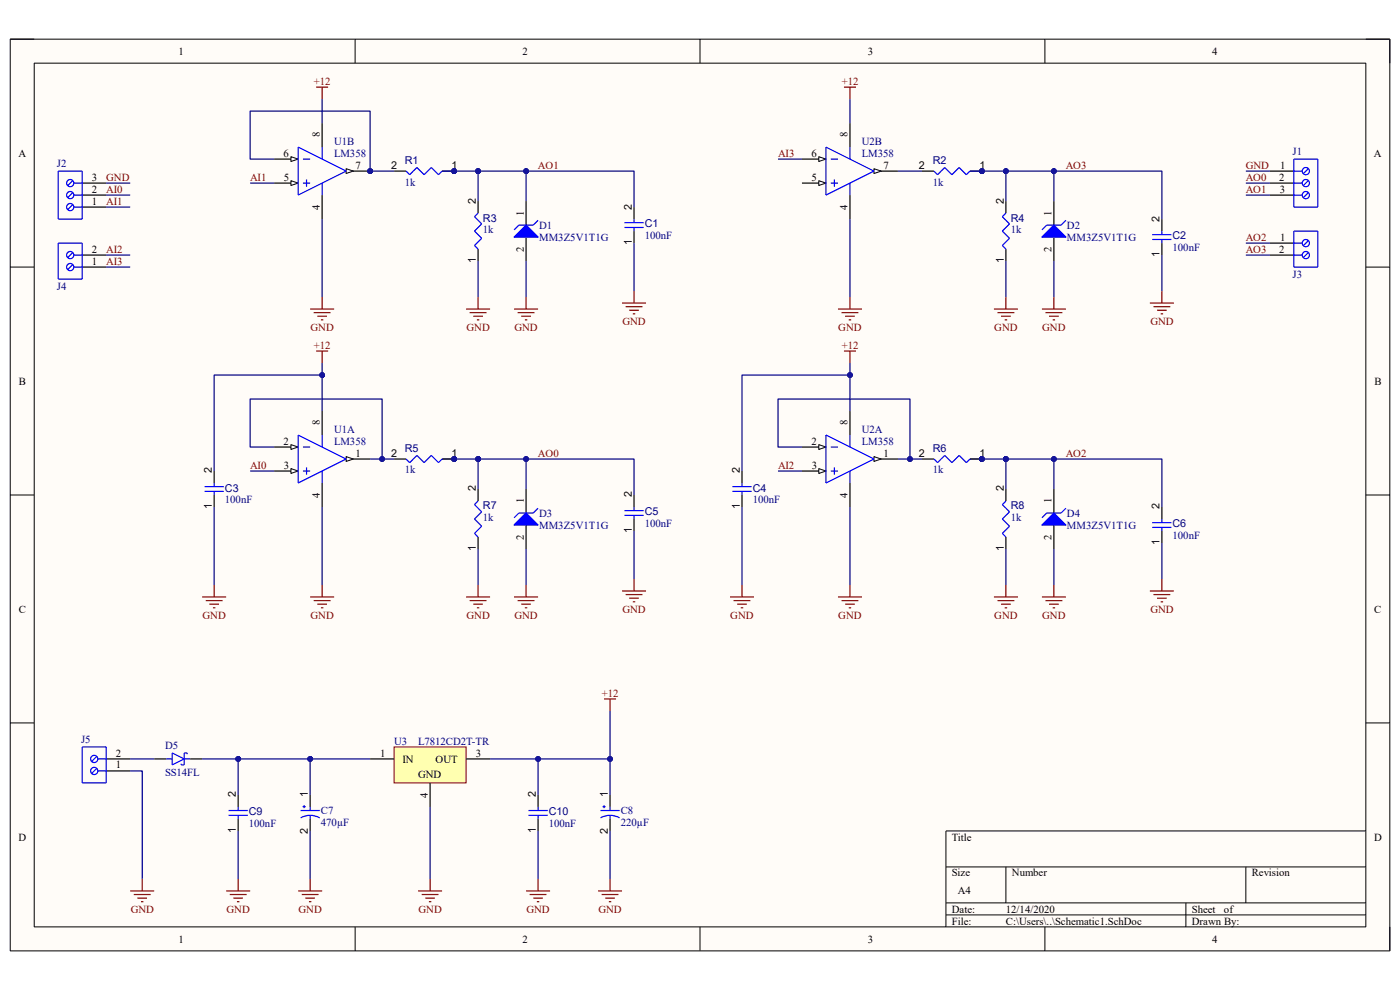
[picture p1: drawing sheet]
<svg xmlns="http://www.w3.org/2000/svg" width="297mm" height="210mm" viewBox="0 0 297 210" stroke-linecap="round" stroke-linejoin="round" font-family="sans-serif">
<path d="M2.2 8.3h292.7v193.4h-292.7z" fill-rule="evenodd" fill="#fffcf8"/>
<path d="M2.2 8.3h292.7v193.4h-292.7z" fill="none" stroke="#000" stroke-width=".21"/>
<path d="M7.3 13.4h282.5v183.2h-282.5z" fill-rule="evenodd" fill="#fffcf8"/>
<g fill="none" stroke="#000" stroke-width=".21">
<path d="M2.2 8.3h5.1M7.3 13.4h282.5v183.2h-282.5zM75.3 8.3v5.1M148.5 8.3v5.1M221.7 8.3v5.1M289.8 8.3h5.1v5.1M2.2 56.7h5.1M289.8 56.7h5.1M2.2 105h5.1M289.8 105h5.1M2.2 153.4h5.1M289.8 153.4h5.1"/>
<path d="M289.8 176.3h-89.1v20.3M75.3 196.6v5.1M148.5 196.6v5.1M200.7 183.9h89.1M200.7 191.5h89.1M200.7 194.1h89.1M213.4 183.9v7.6M221.7 196.6v5.1M251.6 191.5v5.1M264.3 183.9v7.6M294.9 196.6v5.1"/>
</g>
<path d="M101.4 42.7v2.5M101.4 52.8v2.6" fill="none" stroke="#000" stroke-width=".25"/>
<path d="M101.4 45.2l-.7 .8 1.5 1.5-1.5 1.5 1.5 1.5-1.5 1.6 .7 .7" fill="none" stroke="#00f" stroke-width=".25"/>
<circle cx="96.3" cy="36.3" r=".51" fill="#000080"/>
<circle cx="96.3" cy="36.3" r=".51" fill="none" stroke="#000080" stroke-width=".21"/>
<path d="M83.6 36.3h2.6M93.8 36.3h2.5" fill="none" stroke="#000" stroke-width=".25"/>
<circle cx="96.3" cy="36.3" r=".51" fill="#000080"/>
<circle cx="96.3" cy="36.3" r=".51" fill="none" stroke="#000080" stroke-width=".21"/>
<path d="M86.2 36.3l.7 .8 1.5-1.6 1.6 1.6 1.5-1.6 1.5 1.6 .8-.8" fill="none" stroke="#00f" stroke-width=".25"/>
<path d="M65.8 65.6h5.1M66.6 66.3h3.5M67.3 67.1h2.1M68.1 67.9h.5M68.3 63v2.6M98.9 65.6h5.1M99.6 66.3h3.6M100.4 67.1h2M101.2 67.9h.5M101.4 63v2.6" fill="none" stroke="#800000" stroke-width=".25"/>
<path d="M17.4 43.9h5.1M17.4 41.4h5.1" fill="none" stroke="#000" stroke-width=".25"/>
<circle cx="14.9" cy="43.9" r=".76" fill="#fff"/>
<g fill="none" stroke="#00f" stroke-width=".25">
<path d="M15.4 43.4l-1 1.1"/>
<circle cx="14.9" cy="43.9" r=".76"/>
</g>
<circle cx="14.9" cy="41.4" r=".76" fill="#fff"/>
<g fill="none" stroke="#00f" stroke-width=".25">
<path d="M15.4 40.8l-1 1.1M15.7 43.9h1.7M15.7 41.4h1.7"/>
<circle cx="14.9" cy="41.4" r=".76"/>
</g>
<circle cx="14.9" cy="38.8" r=".76" fill="#fff"/>
<g fill="none" stroke="#00f" stroke-width=".25">
<path d="M12.4 36.3h5v10.2h-5zM15.4 38.3l-1 1.1M15.7 38.8h1.7M48.5 171.9h4.1M48.5 173h4.1M50.5 171.2v.7M50.5 173v.7"/>
<circle cx="14.9" cy="38.8" r=".76"/>
</g>
<path d="M17.4 38.8h5.1M50.5 168.6v2.6M50.5 173.7v2.6" fill="none" stroke="#000" stroke-width=".25"/>
<path d="M83.6 158.5h15.3v7.6h-15.3z" fill-rule="evenodd" fill="#ffffb0"/>
<path d="M83.6 158.5h15.3v7.6h-15.3z" fill="none" stroke="#800000" stroke-width=".21"/>
<path d="M22.5 161h5.1M22.5 163.5h5.1M78.5 161h5.1M91.2 166.1v5.1M98.9 161h5.1" fill="none" stroke="#000" stroke-width=".25"/>
<circle cx="20" cy="163.5" r=".76" fill="#fff"/>
<g fill="none" stroke="#00f" stroke-width=".25">
<path d="M20.5 163l-1.1 1.1"/>
<circle cx="20" cy="163.5" r=".76"/>
</g>
<circle cx="20" cy="161" r=".76" fill="#fff"/>
<g fill="none" stroke="#00f" stroke-width=".25">
<path d="M17.4 158.5h5.1v7.6h-5.1zM20.5 160.5l-1.1 1M20.7 163.5h1.8M20.7 161h1.8"/>
<circle cx="20" cy="161" r=".76"/>
</g>
<path d="M269.4 36.3h5.1M269.4 38.8h5.1" fill="none" stroke="#000" stroke-width=".25"/>
<circle cx="277" cy="36.3" r=".76" fill="#fff"/>
<g fill="none" stroke="#00f" stroke-width=".25">
<path d="M277.6 35.8l-1.1 1"/>
<circle cx="277" cy="36.3" r=".76"/>
</g>
<circle cx="277" cy="38.8" r=".76" fill="#fff"/>
<g fill="none" stroke="#00f" stroke-width=".25">
<path d="M274.5 36.3h1.8M274.5 38.8h1.8M277.6 38.3l-1.1 1.1"/>
<circle cx="277" cy="38.8" r=".76"/>
</g>
<circle cx="277" cy="41.4" r=".76" fill="#fff"/>
<g fill="none" stroke="#00f" stroke-width=".25">
<path d="M274.5 33.8h5.1v10.1h-5.1zM274.5 41.4h1.8M277.6 40.9l-1.1 1M36.5 159.7l2.6 1.3-2.6 1.3zM39.7 160v-.3h-.6v2.6h-.7v-.3M35.3 161h1.2M39.1 161h1.2M112.1 171.9h4.1M112.1 173h4.1M114.2 171.2v.7M114.2 173v.7"/>
<circle cx="277" cy="41.4" r=".76"/>
</g>
<path d="M17.4 56.7h5.1M17.4 54.1h5.1M269.4 41.4h5.1M32.7 161h2.6M40.3 161h2.6M114.2 168.6v2.6M114.2 173.7v2.6" fill="none" stroke="#000" stroke-width=".25"/>
<g fill="none" stroke="#800000" stroke-width=".25">
<path d="M27.6 189h5.1M28.4 189.8h3.6M29.1 190.5h2.1M29.9 191.3h.5M30.2 186.5v2.5M48 189h5.1M48.7 189.8h3.6M49.5 190.5h2.1M50.3 191.3h.5M50.5 186.5v2.5M63.3 189h5M64 189.8h3.6"/>
<path d="M64.8 190.5h2M65.5 191.3h.6M65.8 186.5v2.5M88.7 189h5.1M89.5 189.8h3.5M90.2 190.5h2.1M91 191.3h.5M91.2 186.5v2.5M111.6 189h5.1M112.4 189.8h3.5M113.1 190.5h2.1M113.9 191.3h.5"/>
<path d="M114.2 186.5v2.5M126.9 189h5.1M127.6 189.8h3.6M128.4 190.5h2M129.2 191.3h.5M129.4 186.5v2.5"/>
</g>
<circle cx="14.9" cy="56.7" r=".76" fill="#fff"/>
<g fill="none" stroke="#00f" stroke-width=".25">
<path d="M15.4 56.1l-1 1.1"/>
<circle cx="14.9" cy="56.7" r=".76"/>
</g>
<circle cx="14.9" cy="54.1" r=".76" fill="#fff"/>
<g fill="none" stroke="#00f" stroke-width=".25">
<path d="M12.4 51.6h5v7.6h-5zM15.4 53.6l-1 1M15.7 56.7h1.7M15.7 54.1h1.7"/>
<circle cx="14.9" cy="54.1" r=".76"/>
</g>
<path d="M269.4 51.6h5.1M269.4 54.1h5.1" fill="none" stroke="#000" stroke-width=".25"/>
<circle cx="277" cy="51.6" r=".76" fill="#fff"/>
<g fill="none" stroke="#00f" stroke-width=".25">
<path d="M277.6 51l-1.1 1.1"/>
<circle cx="277" cy="51.6" r=".76"/>
</g>
<circle cx="277" cy="54.1" r=".76" fill="#fff"/>
<g fill="none" stroke="#00f" stroke-width=".25">
<path d="M274.5 51.6h1.8M274.5 54.1h1.8M274.5 49h5.1v7.7h-5.1zM277.6 53.6l-1.1 1.1"/>
<circle cx="277" cy="54.1" r=".76"/>
</g>
<path d="M67.1 18.5h2.5M68.3 18.5v2.5M128.1 148.3h2.6M129.4 148.3v2.5" fill="none" stroke="#800000" stroke-width=".25"/>
<path d="M111.6 42.7v5M111.6 50.3v5.1" fill="none" stroke="#000" stroke-width=".25"/>
<path d="M109.1 50.3l2.5-2.6 2.6 2.6z" fill="#00f"/>
<path d="M109.1 50.3l2.5-2.6 2.6 2.6zM114.2 46.7l-1.1 1h-3l-1 1.1M213.4 45.2l-.8 .8 1.6 1.5-1.6 1.5 1.6 1.5-1.6 1.6 .8 .7" fill="none" stroke="#00f" stroke-width=".25"/>
<path d="M109.1 65.6h5.1M109.8 66.3h3.6M110.6 67.1h2M111.4 67.9h.5M111.6 63v2.6" fill="none" stroke="#800000" stroke-width=".25"/>
<path d="M213.4 42.7v2.5M213.4 52.8v2.6" fill="none" stroke="#000" stroke-width=".25"/>
<circle cx="208.3" cy="36.3" r=".51" fill="#000080"/>
<circle cx="208.3" cy="36.3" r=".51" fill="none" stroke="#000080" stroke-width=".21"/>
<path d="M195.6 36.3h2.5M205.8 36.3h2.5" fill="none" stroke="#000" stroke-width=".25"/>
<circle cx="208.3" cy="36.3" r=".51" fill="#000080"/>
<circle cx="208.3" cy="36.3" r=".51" fill="none" stroke="#000080" stroke-width=".21"/>
<path d="M198.1 36.3l.8 .8 1.5-1.6 1.6 1.6 1.5-1.6 1.5 1.6 .8-.8" fill="none" stroke="#00f" stroke-width=".25"/>
<path d="M179 18.5h2.6M180.3 18.5v2.5M177.8 65.6h5.1M178.5 66.3h3.6M179.3 67.1h2M180.1 67.9h.5M180.3 63v2.6M210.9 65.6h5.1M211.6 66.3h3.6M212.4 67.1h2M213.1 67.9h.6M213.4 63v2.6" fill="none" stroke="#800000" stroke-width=".25"/>
<path d="M223.6 42.7v5.1M223.6 50.3v5.1" fill="none" stroke="#000" stroke-width=".25"/>
<path d="M223.6 47.8l2.5 2.5h-5.1z" fill="#00f"/>
<path d="M223.6 47.8l2.5 2.5h-5.1zM226.1 46.7l-1 1.1h-3l-1.1 1M101.4 106.3l-.7 .7 1.5 1.6-1.5 1.5 1.5 1.5-1.5 1.6 .7 .7" fill="none" stroke="#00f" stroke-width=".25"/>
<path d="M221 65.6h5.1M221.8 66.3h3.6M222.6 67.1h2M223.3 67.9h.5M223.6 63v2.6" fill="none" stroke="#800000" stroke-width=".25"/>
<path d="M101.4 103.7v2.6M101.4 113.9v2.6" fill="none" stroke="#000" stroke-width=".25"/>
<circle cx="96.3" cy="97.4" r=".51" fill="#000080"/>
<circle cx="96.3" cy="97.4" r=".51" fill="none" stroke="#000080" stroke-width=".21"/>
<path d="M83.6 97.4h2.6M93.8 97.4h2.5" fill="none" stroke="#000" stroke-width=".25"/>
<circle cx="96.3" cy="97.4" r=".51" fill="#000080"/>
<circle cx="96.3" cy="97.4" r=".51" fill="none" stroke="#000080" stroke-width=".21"/>
<path d="M86.2 97.4l.7 .7 1.5-1.5 1.6 1.5 1.5-1.5 1.5 1.5 .8-.7M43.4 103.2h4.1M43.4 104.2h4.1M45.4 102.5v.7M45.4 104.2v.8" fill="none" stroke="#00f" stroke-width=".25"/>
<g fill="none" stroke="#800000" stroke-width=".25">
<path d="M67.1 74.5h2.5M68.3 74.5v2.5M42.9 126.6h5.1M43.7 127.4h3.5M44.4 128.2h2.1M45.2 128.9h.5M45.4 124.1v2.5M65.8 126.6h5.1M66.6 127.4h3.5M67.3 128.2h2.1M68.1 128.9h.5M68.3 124.1v2.5"/>
<path d="M98.9 126.6h5.1M99.6 127.4h3.6M100.4 128.2h2M101.2 128.9h.5M101.4 124.1v2.5"/>
</g>
<path d="M45.4 99.9v2.6M45.4 105v2.6M111.6 103.7v5.1M111.6 111.4v5.1" fill="none" stroke="#000" stroke-width=".25"/>
<path d="M109.1 111.4l2.5-2.6 2.6 2.6z" fill="#00f"/>
<path d="M109.1 111.4l2.5-2.6 2.6 2.6zM114.2 107.8l-1.1 1h-3l-1 1M213.4 106.3l-.8 .8 1.6 1.5-1.6 1.5 1.6 1.5-1.6 1.6 .8 .7" fill="none" stroke="#00f" stroke-width=".25"/>
<path d="M109.1 126.6h5.1M109.8 127.4h3.6M110.6 128.2h2M111.4 128.9h.5M111.6 124.1v2.5" fill="none" stroke="#800000" stroke-width=".25"/>
<path d="M213.4 103.7v2.6M213.4 113.9v2.6" fill="none" stroke="#000" stroke-width=".25"/>
<circle cx="208.3" cy="97.4" r=".51" fill="#000080"/>
<circle cx="208.3" cy="97.4" r=".51" fill="none" stroke="#000080" stroke-width=".21"/>
<path d="M195.6 97.4h2.5M205.8 97.4h2.5" fill="none" stroke="#000" stroke-width=".25"/>
<circle cx="208.3" cy="97.4" r=".51" fill="#000080"/>
<circle cx="208.3" cy="97.4" r=".51" fill="none" stroke="#000080" stroke-width=".21"/>
<path d="M198.1 97.4l.8 .7 1.5-1.5 1.6 1.5 1.5-1.5 1.5 1.5 .8-.7M155.4 103.2h4.1M155.4 104.2h4.1M157.4 102.5v.7M157.4 104.2v.8" fill="none" stroke="#00f" stroke-width=".25"/>
<g fill="none" stroke="#800000" stroke-width=".25">
<path d="M179 74.5h2.6M180.3 74.5v2.5M154.9 126.6h5.1M155.6 127.4h3.6M156.4 128.2h2M157.2 128.9h.5M157.4 124.1v2.5M177.8 126.6h5.1M178.5 127.4h3.6M179.3 128.2h2M180.1 128.9h.5M180.3 124.1v2.5"/>
<path d="M210.9 126.6h5.1M211.6 127.4h3.6M212.4 128.2h2M213.1 128.9h.6M213.4 124.1v2.5"/>
</g>
<path d="M157.4 99.9v2.6M157.4 105v2.6M223.6 103.7v5.1M223.6 111.4v5.1" fill="none" stroke="#000" stroke-width=".25"/>
<path d="M223.6 108.8l2.5 2.6h-5.1z" fill="#00f"/>
<g fill="none" stroke="#00f" stroke-width=".25">
<path d="M132.5 47.2h4M132.5 48.3h4M134.5 46.5v.7M134.5 48.3v.7M244.5 49.8h4M244.5 50.8h4M246.5 49v.8M246.5 50.8v.8M132.5 108.3h4M132.5 109.3h4M134.5 107.6v.7M134.5 109.3v.8"/>
<path d="M223.6 108.8l2.5 2.6h-5.1zM226.1 107.8l-1 1h-3l-1.1 1M244.5 110.9h4M244.5 111.9h4M246.5 110.1v.8M246.5 111.9v.7"/>
</g>
<g fill="none" stroke="#800000" stroke-width=".25">
<path d="M132 64.3h5.1M132.7 65.1h3.6M133.5 65.8h2M134.3 66.6h.5M134.5 61.7v2.6M243.9 64.3h5.1M244.7 65.1h3.6M245.5 65.8h2M246.2 66.6h.6M246.5 61.7v2.6M132 125.4h5.1M132.7 126.1h3.6"/>
<path d="M133.5 126.9h2M134.3 127.7h.5M134.5 122.8v2.6M221 126.6h5.1M221.8 127.4h3.6M222.6 128.2h2M223.3 128.9h.5M223.6 124.1v2.5M243.9 125.4h5.1M244.7 126.1h3.6M245.5 126.9h2M246.2 127.7h.6"/>
<path d="M246.5 122.8v2.6"/>
</g>
<path d="M134.5 43.9v2.6M134.5 49v2.6M246.5 46.5v2.5M246.5 51.6v2.5M73.4 97.4h5.1M134.5 105v2.6M134.5 110.1v2.5M246.5 107.6v2.5M246.5 112.6v2.6" fill="none" stroke="#000" stroke-width=".25"/>
<path d="M73.4 96.9l1.6 .5-1.6 .5z" fill="#f8fcff"/>
<path d="M73.4 96.9l1.6 .5-1.6 .5z" fill="none" stroke="#000" stroke-width=".21"/>
<path d="M58.2 99.9h5.1" fill="none" stroke="#000" stroke-width=".25"/>
<path d="M61.7 99.4l1.6 .5-1.6 .5z" fill="#f8fcff"/>
<path d="M61.7 99.4l1.6 .5-1.6 .5z" fill="none" stroke="#000" stroke-width=".21"/>
<path d="M58.2 94.8h5.1" fill="none" stroke="#000" stroke-width=".25"/>
<path d="M61.7 94.3l1.6 .5-1.6 .5z" fill="#f8fcff"/>
<path d="M61.7 94.3l1.6 .5-1.6 .5z" fill="none" stroke="#000" stroke-width=".21"/>
<path d="M63.3 92.3l10.1 5.1-10.1 5.1zM64.3 94.8h1.5M64.3 99.9h1.5M65 99.2v1.5M68.3 92.3v2.5M68.3 99.9v2.6" fill="none" stroke="#00f" stroke-width=".25"/>
<path d="M68.3 87.2v5.1M68.3 102.5v5.1" fill="none" stroke="#000" stroke-width=".25"/>
<circle cx="78.5" cy="36.3" r=".51" fill="#000080"/>
<circle cx="78.5" cy="36.3" r=".51" fill="none" stroke="#000080" stroke-width=".21"/>
<path d="M73.4 36.3h5.1" fill="none" stroke="#000" stroke-width=".25"/>
<path d="M73.4 35.8l1.6 .5-1.6 .5z" fill="#f8fcff"/>
<path d="M73.4 35.8l1.6 .5-1.6 .5z" fill="none" stroke="#000" stroke-width=".21"/>
<circle cx="78.5" cy="36.3" r=".51" fill="#000080"/>
<circle cx="78.5" cy="36.3" r=".51" fill="none" stroke="#000080" stroke-width=".21"/>
<path d="M58.2 38.8h5" fill="none" stroke="#000" stroke-width=".25"/>
<path d="M61.7 38.3l1.5 .5-1.5 .5z" fill="#f8fcff"/>
<path d="M61.7 38.3l1.5 .5-1.5 .5z" fill="none" stroke="#000" stroke-width=".21"/>
<path d="M58.2 33.8h5" fill="none" stroke="#000" stroke-width=".25"/>
<path d="M61.7 33.2l1.5 .6-1.5 .5z" fill="#f8fcff"/>
<path d="M61.7 33.2l1.5 .6-1.5 .5z" fill="none" stroke="#000" stroke-width=".21"/>
<path d="M63.2 31.2l10.2 5.1-10.2 5.1zM64.3 33.8h1.5M64.3 38.8h1.5M65 38.1v1.5M68.3 31.2v2.6M68.3 38.8v2.6" fill="none" stroke="#00f" stroke-width=".25"/>
<path d="M68.3 26.1v5.1M68.3 41.4v5.1M185.4 97.4h5.1" fill="none" stroke="#000" stroke-width=".25"/>
<path d="M185.4 96.9l1.5 .5-1.5 .5z" fill="#f8fcff"/>
<path d="M185.4 96.9l1.5 .5-1.5 .5z" fill="none" stroke="#000" stroke-width=".21"/>
<path d="M170.1 99.9h5.1" fill="none" stroke="#000" stroke-width=".25"/>
<path d="M173.7 99.4l1.5 .5-1.5 .5z" fill="#f8fcff"/>
<path d="M173.7 99.4l1.5 .5-1.5 .5z" fill="none" stroke="#000" stroke-width=".21"/>
<path d="M170.1 94.8h5.1" fill="none" stroke="#000" stroke-width=".25"/>
<path d="M173.7 94.3l1.5 .5-1.5 .5z" fill="#f8fcff"/>
<path d="M173.7 94.3l1.5 .5-1.5 .5z" fill="none" stroke="#000" stroke-width=".21"/>
<path d="M175.2 92.3l10.2 5.1-10.2 5.1zM176.3 94.8h1.5M176.3 99.9h1.5M177 99.2v1.5M180.3 92.3v2.5M180.3 99.9v2.6" fill="none" stroke="#00f" stroke-width=".25"/>
<path d="M185.4 36.3h5.1M180.3 87.2v5.1M180.3 102.5v5.1" fill="none" stroke="#000" stroke-width=".25"/>
<path d="M185.4 35.8l1.5 .5-1.5 .5z" fill="#f8fcff"/>
<path d="M185.4 35.8l1.5 .5-1.5 .5z" fill="none" stroke="#000" stroke-width=".21"/>
<path d="M170.1 38.8h5.1" fill="none" stroke="#000" stroke-width=".25"/>
<path d="M173.7 38.3l1.5 .5-1.5 .5z" fill="#f8fcff"/>
<path d="M173.7 38.3l1.5 .5-1.5 .5z" fill="none" stroke="#000" stroke-width=".21"/>
<path d="M170.1 33.8h5.1" fill="none" stroke="#000" stroke-width=".25"/>
<path d="M173.7 33.2l1.5 .6-1.5 .5z" fill="#f8fcff"/>
<path d="M173.7 33.2l1.5 .6-1.5 .5z" fill="none" stroke="#000" stroke-width=".21"/>
<g fill="none" stroke="#00f" stroke-width=".25">
<path d="M175.2 31.2l10.2 5.1-10.2 5.1zM176.3 33.8h1.5M176.3 38.8h1.5M177 38.1v1.5M180.3 31.2v2.6M180.3 38.8v2.6M63.8 171.9h4M64.2 171.1h.6M64.5 170.8v.6M65.8 173l-1.3 .2-.7 .3M65.8 173l1.2 .2 .8 .3M65.8 171.2v.7"/>
<path d="M65.8 173v.7M127.4 171.9h4.1M127.8 171.1h.7M128.1 170.8v.6M129.4 171.2v.7M129.4 173l-1.2 .2-.8 .3M129.4 173l1.3 .2 .7 .3M129.4 173v.7"/>
</g>
<path d="M180.3 26.1v5.1M180.3 41.4v5.1M65.8 168.6v2.6M65.8 173.7v2.6M129.4 168.6v2.6M129.4 173.7v2.6" fill="none" stroke="#000" stroke-width=".25"/>
<path d="M22.5 38.8h5.1M22.5 56.7h5.1M22.5 54.1h5.1M22.5 43.9h5.1M22.5 41.4h5.1M53.1 99.9h5.1M27.6 163.5h2.6v23M27.6 161h5.1M42.9 161h35.6" fill="none" stroke="#000080" stroke-width=".25"/>
<circle cx="65.8" cy="161" r=".51" fill="#000080"/>
<circle cx="65.8" cy="161" r=".51" fill="none" stroke="#000080" stroke-width=".21"/>
<circle cx="50.5" cy="161" r=".51" fill="#000080"/>
<circle cx="50.5" cy="161" r=".51" fill="none" stroke="#000080" stroke-width=".21"/>
<path d="M68.3 79.6h-22.9v20.3" fill="none" stroke="#000080" stroke-width=".25"/>
<circle cx="68.3" cy="79.6" r=".51" fill="#000080"/>
<circle cx="68.3" cy="79.6" r=".51" fill="none" stroke="#000080" stroke-width=".21"/>
<path d="M53.1 38.8h5.1M58.2 33.8h-5.1v-10.2h25.4v12.7h5.1" fill="none" stroke="#000080" stroke-width=".25"/>
<circle cx="78.5" cy="36.3" r=".51" fill="#000080"/>
<circle cx="78.5" cy="36.3" r=".51" fill="none" stroke="#000080" stroke-width=".21"/>
<path d="M78.5 97.4h5.1" fill="none" stroke="#000080" stroke-width=".25"/>
<circle cx="81.1" cy="97.4" r=".51" fill="#000080"/>
<circle cx="81.1" cy="97.4" r=".51" fill="none" stroke="#000080" stroke-width=".21"/>
<path d="M93.8 97.4h7.6" fill="none" stroke="#000080" stroke-width=".25"/>
<circle cx="96.3" cy="97.4" r=".51" fill="#000080"/>
<circle cx="96.3" cy="97.4" r=".51" fill="none" stroke="#000080" stroke-width=".21"/>
<circle cx="101.4" cy="97.4" r=".51" fill="#000080"/>
<circle cx="101.4" cy="97.4" r=".51" fill="none" stroke="#000080" stroke-width=".21"/>
<path d="M93.8 36.3h7.6" fill="none" stroke="#000080" stroke-width=".25"/>
<circle cx="96.3" cy="36.3" r=".51" fill="#000080"/>
<circle cx="96.3" cy="36.3" r=".51" fill="none" stroke="#000080" stroke-width=".21"/>
<circle cx="101.4" cy="36.3" r=".51" fill="#000080"/>
<circle cx="101.4" cy="36.3" r=".51" fill="none" stroke="#000080" stroke-width=".21"/>
<path d="M101.4 97.4h33.1v7.6" fill="none" stroke="#000080" stroke-width=".25"/>
<circle cx="111.6" cy="97.4" r=".51" fill="#000080"/>
<circle cx="111.6" cy="97.4" r=".51" fill="none" stroke="#000080" stroke-width=".21"/>
<circle cx="101.4" cy="97.4" r=".51" fill="#000080"/>
<circle cx="101.4" cy="97.4" r=".51" fill="none" stroke="#000080" stroke-width=".21"/>
<path d="M101.4 36.3h33.1v7.6" fill="none" stroke="#000080" stroke-width=".25"/>
<circle cx="111.6" cy="36.3" r=".51" fill="#000080"/>
<circle cx="111.6" cy="36.3" r=".51" fill="none" stroke="#000080" stroke-width=".21"/>
<circle cx="101.4" cy="36.3" r=".51" fill="#000080"/>
<circle cx="101.4" cy="36.3" r=".51" fill="none" stroke="#000080" stroke-width=".21"/>
<path d="M104 161h25.4v7.6" fill="none" stroke="#000080" stroke-width=".25"/>
<circle cx="114.2" cy="161" r=".51" fill="#000080"/>
<circle cx="114.2" cy="161" r=".51" fill="none" stroke="#000080" stroke-width=".21"/>
<circle cx="129.4" cy="161" r=".51" fill="#000080"/>
<circle cx="129.4" cy="161" r=".51" fill="none" stroke="#000080" stroke-width=".21"/>
<path d="M180.3 79.6h-22.9v20.3" fill="none" stroke="#000080" stroke-width=".25"/>
<circle cx="180.3" cy="79.6" r=".51" fill="#000080"/>
<circle cx="180.3" cy="79.6" r=".51" fill="none" stroke="#000080" stroke-width=".21"/>
<path d="M165.1 99.9h5M170.1 94.8h-5v-10.1h28v12.7" fill="none" stroke="#000080" stroke-width=".25"/>
<circle cx="193.1" cy="97.4" r=".51" fill="#000080"/>
<circle cx="193.1" cy="97.4" r=".51" fill="none" stroke="#000080" stroke-width=".21"/>
<path d="M165.1 33.8h5M190.5 97.4h5.1" fill="none" stroke="#000080" stroke-width=".25"/>
<circle cx="193.1" cy="97.4" r=".51" fill="#000080"/>
<circle cx="193.1" cy="97.4" r=".51" fill="none" stroke="#000080" stroke-width=".21"/>
<path d="M190.5 36.3h5.1M205.8 97.4h7.6" fill="none" stroke="#000080" stroke-width=".25"/>
<circle cx="208.3" cy="97.4" r=".51" fill="#000080"/>
<circle cx="208.3" cy="97.4" r=".51" fill="none" stroke="#000080" stroke-width=".21"/>
<circle cx="213.4" cy="97.4" r=".51" fill="#000080"/>
<circle cx="213.4" cy="97.4" r=".51" fill="none" stroke="#000080" stroke-width=".21"/>
<path d="M205.8 36.3h7.6v6.4" fill="none" stroke="#000080" stroke-width=".25"/>
<circle cx="208.3" cy="36.3" r=".51" fill="#000080"/>
<circle cx="208.3" cy="36.3" r=".51" fill="none" stroke="#000080" stroke-width=".21"/>
<circle cx="213.4" cy="36.3" r=".51" fill="#000080"/>
<circle cx="213.4" cy="36.3" r=".51" fill="none" stroke="#000080" stroke-width=".21"/>
<path d="M213.4 97.4h33.1v10.2" fill="none" stroke="#000080" stroke-width=".25"/>
<circle cx="213.4" cy="97.4" r=".51" fill="#000080"/>
<circle cx="213.4" cy="97.4" r=".51" fill="none" stroke="#000080" stroke-width=".21"/>
<circle cx="223.6" cy="97.4" r=".51" fill="#000080"/>
<circle cx="223.6" cy="97.4" r=".51" fill="none" stroke="#000080" stroke-width=".21"/>
<path d="M213.4 36.3h10.2v6.4" fill="none" stroke="#000080" stroke-width=".25"/>
<circle cx="213.4" cy="36.3" r=".51" fill="#000080"/>
<circle cx="213.4" cy="36.3" r=".51" fill="none" stroke="#000080" stroke-width=".21"/>
<circle cx="223.6" cy="36.3" r=".51" fill="#000080"/>
<circle cx="223.6" cy="36.3" r=".51" fill="none" stroke="#000080" stroke-width=".21"/>
<path d="M223.6 36.3h22.9v10.2" fill="none" stroke="#000080" stroke-width=".25"/>
<circle cx="223.6" cy="36.3" r=".51" fill="#000080"/>
<circle cx="223.6" cy="36.3" r=".51" fill="none" stroke="#000080" stroke-width=".21"/>
<path d="M264.3 38.8h5.1M264.3 36.3h5.1M264.3 54.1h5.1M264.3 51.6h5.1M264.3 41.4h5.1M45.4 107.6v16.5M50.5 161v7.6M50.5 176.3v10.2" fill="none" stroke="#000080" stroke-width=".25"/>
<circle cx="50.5" cy="161" r=".51" fill="#000080"/>
<circle cx="50.5" cy="161" r=".51" fill="none" stroke="#000080" stroke-width=".21"/>
<path d="M65.8 161v7.6M65.8 176.3v10.2" fill="none" stroke="#000080" stroke-width=".25"/>
<circle cx="65.8" cy="161" r=".51" fill="#000080"/>
<circle cx="65.8" cy="161" r=".51" fill="none" stroke="#000080" stroke-width=".21"/>
<path d="M68.3 77v10.2M68.3 107.6v16.5" fill="none" stroke="#000080" stroke-width=".25"/>
<circle cx="68.3" cy="79.6" r=".51" fill="#000080"/>
<circle cx="68.3" cy="79.6" r=".51" fill="none" stroke="#000080" stroke-width=".21"/>
<path d="M68.3 21v5.1M68.3 46.5v16.5M101.4 97.4v6.3M101.4 116.5v7.6M91.2 171.2v15.3" fill="none" stroke="#000080" stroke-width=".25"/>
<circle cx="101.4" cy="97.4" r=".51" fill="#000080"/>
<circle cx="101.4" cy="97.4" r=".51" fill="none" stroke="#000080" stroke-width=".21"/>
<path d="M101.4 36.3v6.4M101.4 55.4v7.6" fill="none" stroke="#000080" stroke-width=".25"/>
<circle cx="101.4" cy="36.3" r=".51" fill="#000080"/>
<circle cx="101.4" cy="36.3" r=".51" fill="none" stroke="#000080" stroke-width=".21"/>
<path d="M111.6 97.4v6.3M111.6 116.5v7.6" fill="none" stroke="#000080" stroke-width=".25"/>
<circle cx="111.6" cy="97.4" r=".51" fill="#000080"/>
<circle cx="111.6" cy="97.4" r=".51" fill="none" stroke="#000080" stroke-width=".21"/>
<path d="M111.6 36.3v6.4M111.6 55.4v7.6" fill="none" stroke="#000080" stroke-width=".25"/>
<circle cx="111.6" cy="36.3" r=".51" fill="#000080"/>
<circle cx="111.6" cy="36.3" r=".51" fill="none" stroke="#000080" stroke-width=".21"/>
<path d="M114.2 161v7.6M114.2 176.3v10.2" fill="none" stroke="#000080" stroke-width=".25"/>
<circle cx="114.2" cy="161" r=".51" fill="#000080"/>
<circle cx="114.2" cy="161" r=".51" fill="none" stroke="#000080" stroke-width=".21"/>
<path d="M129.4 150.8v10.2M129.4 176.3v10.2" fill="none" stroke="#000080" stroke-width=".25"/>
<circle cx="129.4" cy="161" r=".51" fill="#000080"/>
<circle cx="129.4" cy="161" r=".51" fill="none" stroke="#000080" stroke-width=".21"/>
<path d="M134.5 51.6v10.1M180.3 77v10.2M134.5 112.6v10.2M157.4 107.6v16.5M180.3 107.6v16.5" fill="none" stroke="#000080" stroke-width=".25"/>
<circle cx="180.3" cy="79.6" r=".51" fill="#000080"/>
<circle cx="180.3" cy="79.6" r=".51" fill="none" stroke="#000080" stroke-width=".21"/>
<path d="M180.3 21v5.1M180.3 46.5v16.5M213.4 97.4v6.3M213.4 116.5v7.6" fill="none" stroke="#000080" stroke-width=".25"/>
<circle cx="213.4" cy="97.4" r=".51" fill="#000080"/>
<circle cx="213.4" cy="97.4" r=".51" fill="none" stroke="#000080" stroke-width=".21"/>
<path d="M213.4 55.4v7.6M223.6 97.4v6.3M223.6 116.5v7.6" fill="none" stroke="#000080" stroke-width=".25"/>
<circle cx="223.6" cy="97.4" r=".51" fill="#000080"/>
<circle cx="223.6" cy="97.4" r=".51" fill="none" stroke="#000080" stroke-width=".21"/>
<path d="M223.6 55.4v7.6M246.5 54.1v7.6M58.2 94.8h-5.1v-10.1h28v12.7M246.5 115.2v7.6" fill="none" stroke="#000080" stroke-width=".25"/>
<circle cx="81.1" cy="97.4" r=".51" fill="#000080"/>
<circle cx="81.1" cy="97.4" r=".51" fill="none" stroke="#000080" stroke-width=".21"/>
<g font-size="2.3">
<text x="37.9" y="11.6">1</text>
<text x="110.9" y="11.6">2</text>
<text x="184.1" y="11.6">3</text>
<text x="257.2" y="11.6">4</text>
<text x="67.9" y="29.2" transform="rotate(-90 67.9 29.2)">8</text>
<text x="179.8" y="29.2" transform="rotate(-90 179.8 29.2)">8</text>
<text x="3.9" y="33.2">A</text>
<text x="60.2" y="33.2">6</text>
<text x="75.4" y="35.8">7</text>
<text x="83" y="35.8">2</text>
<text x="95.8" y="35.8">1</text>
<text x="172.1" y="33.2">6</text>
<text x="187.5" y="35.8">7</text>
<text x="194.9" y="35.8">2</text>
<text x="207.8" y="35.8">1</text>
<text x="271.6" y="35.8">1</text>
<text x="291.5" y="33.2">A</text>
<text x="19.5" y="40.9">2</text>
<text x="19.5" y="38.3">3</text>
<text x="60.2" y="38.3">5</text>
<text x="172.2" y="38.3">5</text>
<text x="271.4" y="38.3">2</text>
<text x="271.5" y="40.9">3</text>
<text x="19.5" y="43.4">1</text>
<text x="67.9" y="44.5" transform="rotate(-90 67.9 44.5)">4</text>
<text x="100.9" y="43.2" transform="rotate(-90 100.9 43.2)">2</text>
<text x="111.1" y="45.7" transform="rotate(-90 111.1 45.7)">1</text>
<text x="134" y="44.4" transform="rotate(-90 134 44.4)">2</text>
<text x="179.8" y="44.5" transform="rotate(-90 179.8 44.5)">4</text>
<text x="212.9" y="43.2" transform="rotate(-90 212.9 43.2)">2</text>
<text x="223.1" y="45.7" transform="rotate(-90 223.1 45.7)">1</text>
<text x="246" y="47" transform="rotate(-90 246 47)">2</text>
<text x="19.5" y="53.6">2</text>
<text x="111.1" y="53.4" transform="rotate(-90 111.1 53.4)">2</text>
<text x="134" y="51.9" transform="rotate(-90 134 51.9)">1</text>
<text x="223.1" y="53.4" transform="rotate(-90 223.1 53.4)">2</text>
<text x="271.4" y="53.6">2</text>
<text x="271.6" y="51.1">1</text>
<text x="19.5" y="56.1">1</text>
<text x="100.9" y="55.7" transform="rotate(-90 100.9 55.7)">1</text>
<text x="212.9" y="55.7" transform="rotate(-90 212.9 55.7)">1</text>
<text x="246" y="54.4" transform="rotate(-90 246 54.4)">1</text>
<text x="4" y="81.6">B</text>
<text x="291.6" y="81.6">B</text>
<text x="60.2" y="94.3">2</text>
<text x="67.9" y="90.3" transform="rotate(-90 67.9 90.3)">8</text>
<text x="172.1" y="94.3">2</text>
<text x="179.8" y="90.3" transform="rotate(-90 179.8 90.3)">8</text>
<text x="45" y="100.4" transform="rotate(-90 45 100.4)">2</text>
<text x="60.2" y="99.4">3</text>
<text x="75.4" y="96.9">1</text>
<text x="83" y="96.9">2</text>
<text x="95.8" y="96.9">1</text>
<text x="156.9" y="100.4" transform="rotate(-90 156.9 100.4)">2</text>
<text x="172.2" y="99.4">3</text>
<text x="187.5" y="96.9">1</text>
<text x="194.9" y="96.9">2</text>
<text x="207.8" y="96.9">1</text>
<text x="45" y="107.9" transform="rotate(-90 45 107.9)">1</text>
<text x="67.9" y="105.6" transform="rotate(-90 67.9 105.6)">4</text>
<text x="100.9" y="104.2" transform="rotate(-90 100.9 104.2)">2</text>
<text x="111.1" y="106.8" transform="rotate(-90 111.1 106.8)">1</text>
<text x="134" y="105.5" transform="rotate(-90 134 105.5)">2</text>
<text x="156.9" y="107.9" transform="rotate(-90 156.9 107.9)">1</text>
<text x="179.8" y="105.6" transform="rotate(-90 179.8 105.6)">4</text>
<text x="212.9" y="104.2" transform="rotate(-90 212.9 104.2)">2</text>
<text x="223.1" y="106.8" transform="rotate(-90 223.1 106.8)">1</text>
<text x="134" y="113" transform="rotate(-90 134 113)">1</text>
<text x="246" y="108.1" transform="rotate(-90 246 108.1)">2</text>
<text x="100.9" y="116.8" transform="rotate(-90 100.9 116.8)">1</text>
<text x="111.1" y="114.5" transform="rotate(-90 111.1 114.5)">2</text>
<text x="212.9" y="116.8" transform="rotate(-90 212.9 116.8)">1</text>
<text x="223.1" y="114.5" transform="rotate(-90 223.1 114.5)">2</text>
<text x="246" y="115.5" transform="rotate(-90 246 115.5)">1</text>
<text x="4" y="130">C</text>
<text x="291.5" y="130">C</text>
<text x="24.6" y="160.5">2</text>
<text x="80.7" y="160.5">1</text>
<text x="85.4" y="161.8">IN</text>
<text x="92.4" y="161.8">OUT</text>
<text x="100.9" y="160.5">3</text>
<text x="24.6" y="163">1</text>
<text x="88.7" y="165.1">GND</text>
<text x="50" y="169.1" transform="rotate(-90 50 169.1)">2</text>
<text x="65.3" y="169.1" transform="rotate(-90 65.3 169.1)">1</text>
<text x="90.8" y="169.2" transform="rotate(-90 90.8 169.2)">4</text>
<text x="113.7" y="169.1" transform="rotate(-90 113.7 169.1)">2</text>
<text x="128.9" y="169.1" transform="rotate(-90 128.9 169.1)">1</text>
<text x="3.9" y="178.3">D</text>
<text x="50" y="176.6" transform="rotate(-90 50 176.6)">1</text>
<text x="65.3" y="176.9" transform="rotate(-90 65.3 176.9)">2</text>
<text x="113.7" y="176.6" transform="rotate(-90 113.7 176.6)">1</text>
<text x="128.9" y="176.9" transform="rotate(-90 128.9 176.9)">2</text>
<text x="201.9" y="178.3">Title</text>
<text x="291.5" y="178.3">D</text>
<text x="201.9" y="185.9">Size</text>
<text x="214.7" y="185.9">Number</text>
<text x="265.5" y="185.9">Revision</text>
<text x="203.2" y="189.7">A4</text>
<text x="201.9" y="193.6">Date:</text>
<text x="201.9" y="196.1">File:</text>
<text x="213.4" y="193.6">12/14/2020</text>
<text x="213.4" y="196.1">C:\Users\..\Schematic1.SchDoc</text>
<text x="252.9" y="196.1">Drawn By:</text>
<text x="252.9" y="193.6">Sheet</text>
<text x="259.7" y="193.6">of</text>
<text x="37.9" y="199.9">1</text>
<text x="110.9" y="199.9">2</text>
<text x="184.1" y="199.9">3</text>
<text x="257.2" y="199.9">4</text>
</g>
<g font-size="2.3" fill="#800000">
<text x="66.6" y="18">+12</text>
<text x="178.6" y="18">+12</text>
<text x="114.1" y="35.8">AO1</text>
<text x="165.1" y="33.2">AI3</text>
<text x="226.1" y="35.8">AO3</text>
<text x="264.3" y="35.8">GND</text>
<text x="22.5" y="38.3">GND</text>
<text x="22.5" y="40.9">AI0</text>
<text x="53" y="38.3">AI1</text>
<text x="264.3" y="38.3">AO0</text>
<text x="264.3" y="40.9">AO1</text>
<text x="22.5" y="43.4">AI1</text>
<text x="22.5" y="53.6">AI2</text>
<text x="264.3" y="51.1">AO2</text>
<text x="264.3" y="53.6">AO3</text>
<text x="22.5" y="56.1">AI3</text>
<text x="65.9" y="70.1">GND</text>
<text x="99" y="70.1">GND</text>
<text x="109.1" y="70.1">GND</text>
<text x="132" y="68.9">GND</text>
<text x="177.8" y="70.1">GND</text>
<text x="210.9" y="70.1">GND</text>
<text x="221.1" y="70.1">GND</text>
<text x="244.1" y="68.9">GND</text>
<text x="66.6" y="74">+12</text>
<text x="178.6" y="74">+12</text>
<text x="53" y="99.4">AI0</text>
<text x="114.1" y="96.9">AO0</text>
<text x="165.1" y="99.4">AI2</text>
<text x="226.1" y="96.9">AO2</text>
<text x="43" y="131.2">GND</text>
<text x="65.9" y="131.2">GND</text>
<text x="99" y="131.2">GND</text>
<text x="109.1" y="131.2">GND</text>
<text x="132" y="130">GND</text>
<text x="154.9" y="131.2">GND</text>
<text x="177.8" y="131.2">GND</text>
<text x="210.9" y="131.2">GND</text>
<text x="221.1" y="131.2">GND</text>
<text x="244.1" y="130">GND</text>
<text x="127.7" y="147.8">+12</text>
<text x="27.7" y="193.6">GND</text>
<text x="48" y="193.6">GND</text>
<text x="63.3" y="193.6">GND</text>
<text x="88.8" y="193.6">GND</text>
<text x="111.7" y="193.6">GND</text>
<text x="127" y="193.6">GND</text>
</g>
<g font-size="2.3" fill="#000080">
<text x="12.1" y="35.5">J2</text>
<text x="70.9" y="30.7">U1B</text>
<text x="70.9" y="33.2">LM358</text>
<text x="85.9" y="34.8">R1</text>
<text x="182.8" y="30.7">U2B</text>
<text x="182.8" y="33.2">LM358</text>
<text x="197.9" y="34.8">R2</text>
<text x="274.2" y="33">J1</text>
<text x="85.9" y="39.4">1k</text>
<text x="197.9" y="39.4">1k</text>
<text x="102.4" y="47">R3</text>
<text x="214.4" y="47">R4</text>
<text x="102.4" y="49.5">1k</text>
<text x="114.4" y="48.5">D1</text>
<text x="114.4" y="51.1">MM3Z5V1T1G</text>
<text x="136.8" y="50.8">100nF</text>
<text x="136.8" y="48.3">C1</text>
<text x="214.4" y="49.5">1k</text>
<text x="226.4" y="48.5">D2</text>
<text x="226.4" y="51.1">MM3Z5V1T1G</text>
<text x="248.8" y="53.3">100nF</text>
<text x="248.8" y="50.8">C2</text>
<text x="274.2" y="58.9">J3</text>
<text x="12.1" y="61.5">J4</text>
<text x="70.9" y="91.8">U1A</text>
<text x="70.9" y="94.3">LM358</text>
<text x="85.9" y="95.8">R5</text>
<text x="182.8" y="91.8">U2A</text>
<text x="182.8" y="94.3">LM358</text>
<text x="197.9" y="95.8">R6</text>
<text x="85.9" y="100.4">1k</text>
<text x="197.9" y="100.4">1k</text>
<text x="47.7" y="106.8">100nF</text>
<text x="47.7" y="104.3">C3</text>
<text x="159.7" y="106.8">100nF</text>
<text x="159.7" y="104.3">C4</text>
<text x="102.4" y="110.6">1k</text>
<text x="102.4" y="108.1">R7</text>
<text x="114.4" y="109.6">D3</text>
<text x="114.4" y="112.1">MM3Z5V1T1G</text>
<text x="136.8" y="111.9">100nF</text>
<text x="136.8" y="109.3">C5</text>
<text x="214.4" y="110.6">1k</text>
<text x="214.4" y="108.1">R8</text>
<text x="226.4" y="109.6">D4</text>
<text x="226.4" y="112.1">MM3Z5V1T1G</text>
<text x="248.8" y="111.9">C6</text>
<text x="248.8" y="114.4">100nF</text>
<text x="17.2" y="157.7">J5</text>
<text x="35" y="159">D5</text>
<text x="83.6" y="157.9">U3</text>
<text x="88.7" y="157.9">L7812CD2T-TR</text>
<text x="35" y="164.5">SS14FL</text>
<text x="52.8" y="173">C9</text>
<text x="68.1" y="172.6">C7</text>
<text x="116.4" y="173">C10</text>
<text x="131.7" y="172.6">C8</text>
<text x="52.8" y="175.5">100nF</text>
<text x="68.1" y="175.1">470µF</text>
<text x="116.4" y="175.5">100nF</text>
<text x="131.7" y="175.1">220µF</text>
</g>
</svg>
